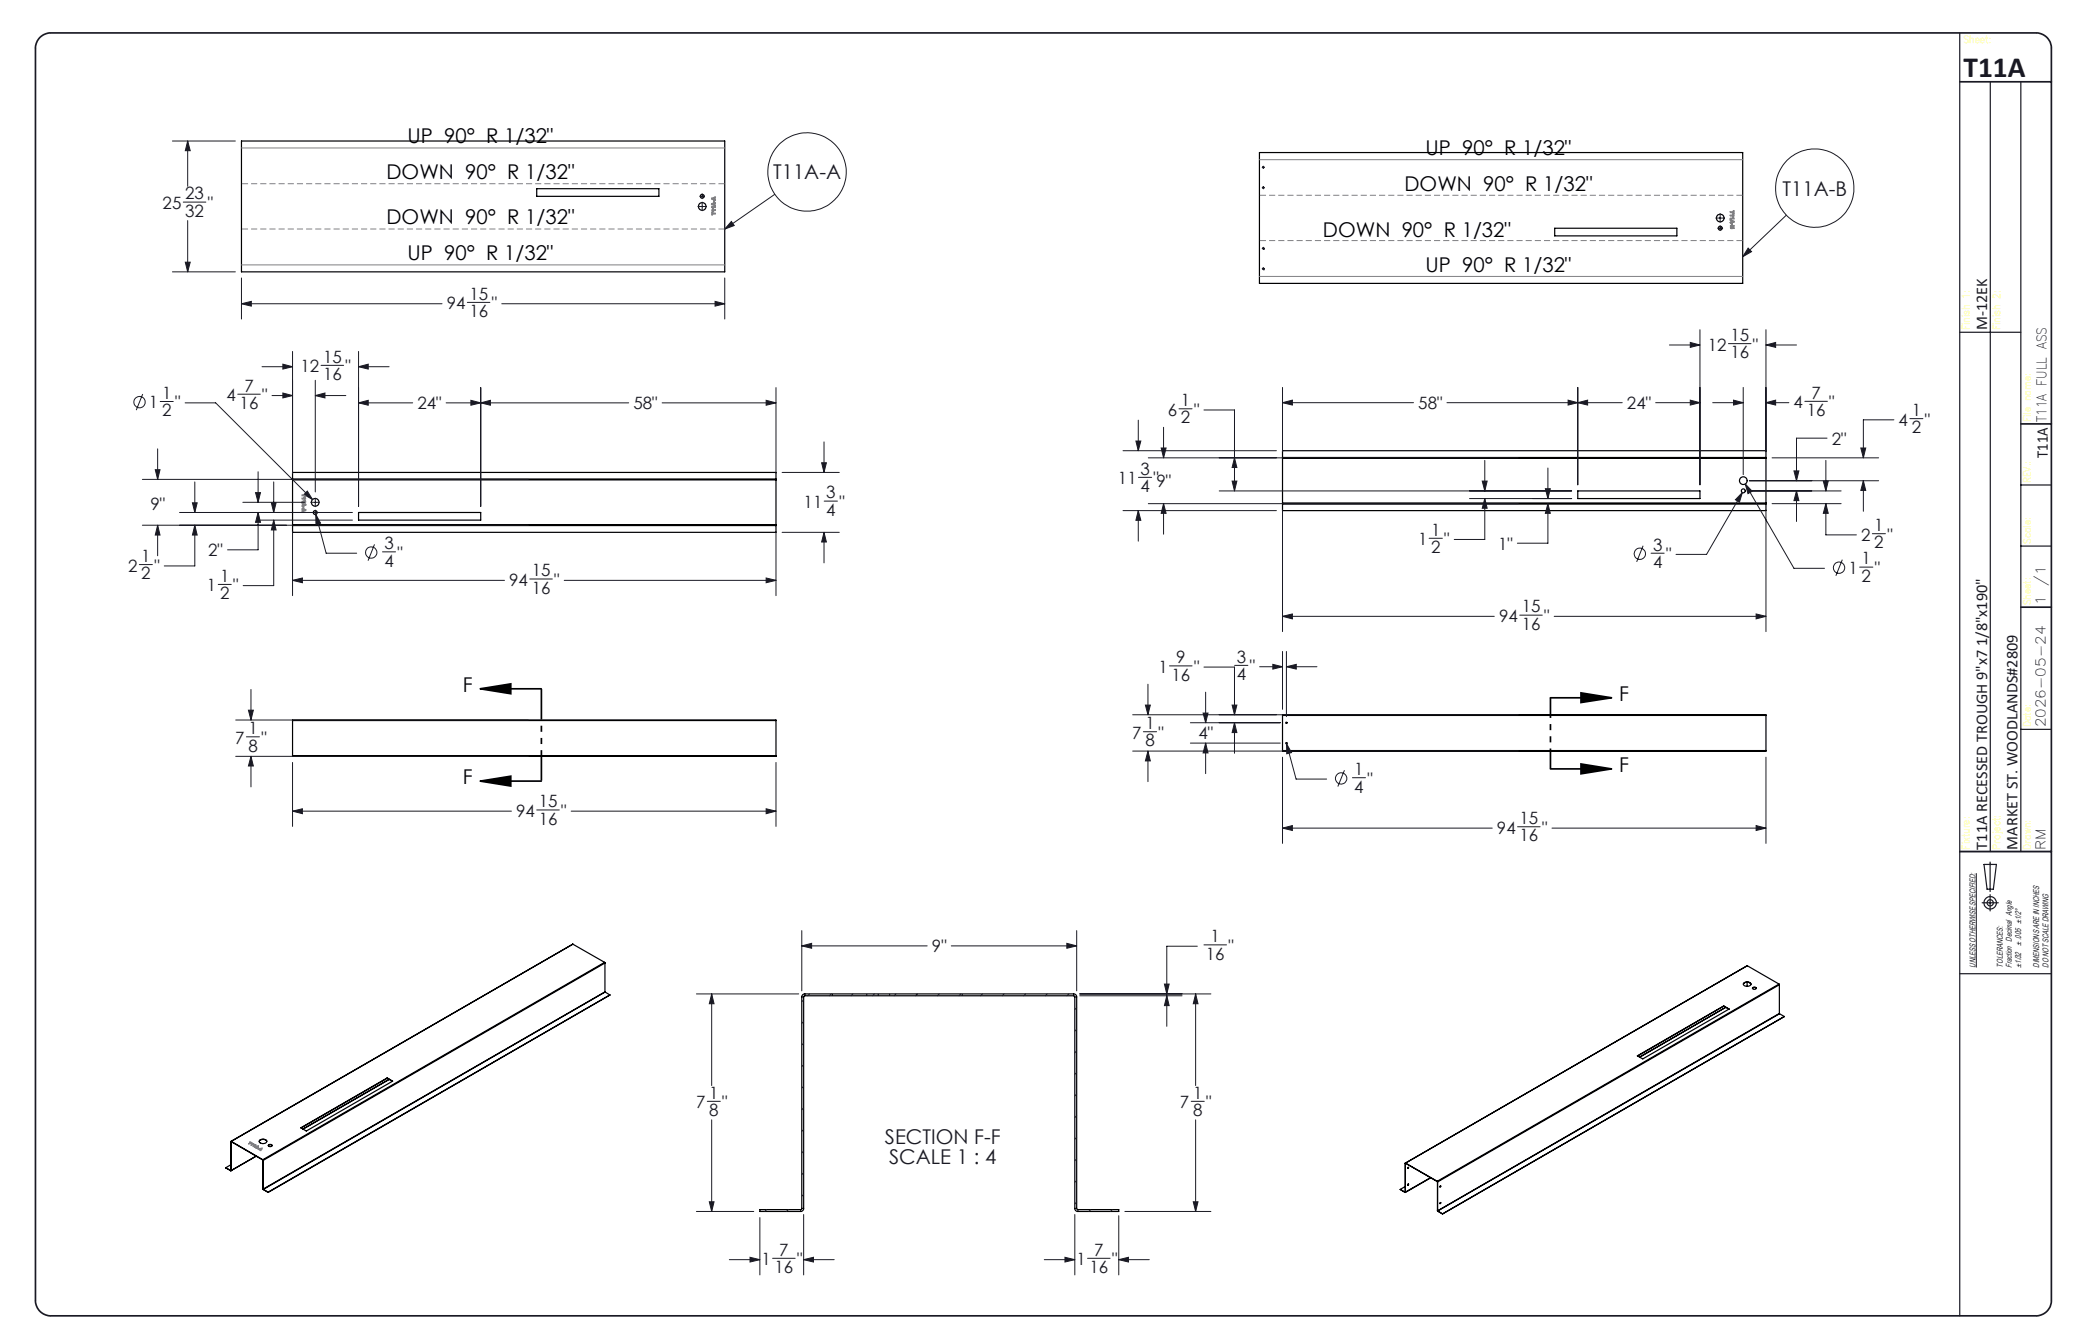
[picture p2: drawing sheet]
<svg xmlns="http://www.w3.org/2000/svg" width="432mm" height="279mm" viewBox="0 0 432 279" stroke-linecap="round" stroke-linejoin="round" font-family="sans-serif">
<g fill="none" stroke="#191924" stroke-width=".21">
<path d="M35.8 29.3h13.1M39 29.3l.5 2h-1zM39 29.3v9.4M262.4 34.8h.1M262.4 39h.1M262.5 34.8h.2M262.5 39h.2M262.6 34.5v.1M262.6 34.7v.2M262.6 35h.1M262.6 38.8h.1M262.6 38.9v.2"/>
<path d="M262.6 39.2v.1M262.9 34.8h.1M262.9 39h.1M35.8 56.5h13.1M38.1 42h4.7M38.5 54.5h1l-.5 2zM39 45.9v10.6M50.2 57.8v8.5M145.1 42.9h.7M145.5 40.8h.3M145.9 40.8h.2M145.9 42.9h.2"/>
<path d="M146 40.3v.3M146 40.7v.2M146 41v.3M146 42v.7M146 42.8v.2M146 43.1v.7M146.2 40.8h.3M146.2 42.9h.7M150.7 57.8v8.5M152 46l.6 .9-1.9 .7zM161.1 40.4l-10.4 7.2M262.4 55.9h.1"/>
<path d="M262.4 51.6h.1M262.5 55.9h.2M262.5 51.6h.2M262.6 56.1h.1M262.6 51.9h.1M262.6 51.4h.1M262.6 51.5v.3M262.6 55.6v.1M262.6 55.8v.2M262.9 55.9h.1M262.9 51.6h.1M356.7 45.3h.7"/>
<path d="M357.1 47.4h.3M357.5 47.4h.2M357.5 45.3h.2M357.6 44.4v.7M357.6 45.2v.2M357.6 45.5v.7M357.6 46.9v.3M357.6 47.3v.3M357.6 47.7v.2M357.8 47.4h.3M357.8 45.3h.7M363.4 51.6l.7 .7-1.8 1.1z"/>
<path d="M371.4 44.7l-9.1 8.7M50.2 63.1l2-.4v.9zM50.2 63.1h41.7M54.5 76.2h6.3M58.8 75.7l2 .5-2 .5zM60.8 73.1v25.4M65.5 79.1v23.2M66.7 76h4.7M74.5 76.2l2.1-.5v1zM74.5 73.1v32.2M74.5 76.2h6.4M97.2 62.9h4.6"/>
<path d="M104.3 63.1h46.4M148.7 62.7l2 .4-2 .5zM347.1 71.7h6.3M351.4 71.2l2 .5-2 .5zM353.4 68.5v32.3M359.3 71.4h4.7M367.1 71.7l2-.5v1zM367.1 68.5v25.4M367.1 71.7h6.4M29.6 99.7h80.2M29.7 81.9l-1.4 3.4M32.3 97.6h1l-.5 2.1z"/>
<path d="M32.8 93.3v6.4M33.3 83.5h2.7M38.5 83.7h6.3l20.2 20.2M49.4 82h4.7M53.7 98.1v6.3M56.6 82.2h4.2M58.8 81.7l2 .5-2 .5zM65.5 82.2l2.1-.5v1zM65.5 82.2h6.4M74.5 83.7l2.1-.5v1zM74.5 83.7h11.3M92.7 83.7h38"/>
<path d="M97.9 83.2l2 .5-2 .5zM99.9 83.7l2.1-.5v1zM99.9 80.6v24.7M137.7 83.7h23.6M159.3 83.2l2 .5-2 .5zM161.3 80.6v17.8M162.6 98.2h11.9M170.8 96.2h1l-.5 2zM171.3 91.9v6.3M233.5 93.7h31.9M236.1 91.7h1.1l-.6 2zM236.6 87.3v6.4"/>
<path d="M236.7 99.2h2.7M238.7 95.2h76.9M241.4 93.1h1l-.5 2.1zM241.9 88.8v6.4M245.1 85h2.7M250.3 85.2h6.3v16.9M256.6 95.2l.5 2h-.9zM266.6 83.7l2.1-.5v1zM266.6 83.7h27.3M266.6 80.5v13.4M300.8 83.7h36.5M308.7 95.7v6.4"/>
<path d="M321.8 97.3v6.3M326 83.2l2 .5-2 .5zM328 83.7l2.1-.5v1zM328 80.5v20.3M344.2 83.7h9.2M351.4 83.2l2 .5-2 .5zM356.1 83.7h6.3M360.4 83.2l2 .5-2 .5zM362.4 80.5v18.2M363.7 99.9h26.9M367.1 83.7l2-.5v1zM367.1 83.7h4.8"/>
<path d="M368.4 95.2h22.2M373 97.9h1l-.5 2zM375.2 83.4h4.7M379.6 95.7v6.4M379.8 91.1h-6.3v8.8M386.9 93.1h1l-.5 2.1zM387.4 99.9l.5 2.1h-1zM387.4 99.9v6.4M393.7 87.3h-6.3v7.9M397.1 87h2.7M29 117.4h2.7M29.6 109.2h80.2"/>
<path d="M32.8 109.2l.5 2h-1zM32.8 109.2v6.3M37.3 106.5h36M40 104.5h1l-.5 2zM40.5 109.2l.5 2h-1zM40.5 109.2v8.5h-6.4M40.5 100.2v6.3M50.5 104.4h12.9M53.1 102.4h1.1l-.5 2zM53.7 106.5l.5 2.1h-1.1zM53.7 106.5v7.8h-6.4M53.7 108.1h19.6"/>
<path d="M56.4 104.5h1l-.5 2zM56.9 108.1l.5 2.1h-1zM56.9 108.1v13.6h-6.3M56.9 100.2v6.3M60.8 110.5v13.3M63.2 102.8l.7-.7 1.1 1.8zM64.6 104.4h.7M65.4 104.4h.3M65.5 103.5v.7M65.5 104.3v.2M65.5 104.6v.7M65.5 106v.3"/>
<path d="M65.5 106.4v.2M65.5 106.8v.3M65.7 106.9l.9 1.9-.9 .2zM65.7 106.9l2.1 8.1h6.4M65.8 104.4h.6M77.9 113.2l-1.4 3.4M79.5 114.7h2.7M161.3 110.5v13.3M162.6 110.7h11.9M171.3 110.7l.5 2h-1zM171.3 110.7v6.3M171.3 104.2h2.8"/>
<path d="M233.5 106.2h31.9M236.6 106.2l.6 2h-1.1zM236.6 106.2v6.3M238.7 104.7h76.9M241.9 104.7l.5 2h-1zM241.9 104.7v6.4M253.5 102.1h73.2M256.2 100h.9l-.5 2.1zM266.6 106v25.3M297.1 111.9h2.8M305.5 103.6h21.2M308.2 100h1l-.5 2.1z"/>
<path d="M308.7 103.6l.5 2.1h-1zM308.7 103.6v8.5h-6.4M321.3 101.6h1l-.5 2zM321.8 104.7l.5 2h-1zM321.8 104.7v8.2h-6.3M341.6 113.5l-1.3 3.3M343.3 115h2.7M362.2 102.4l-.6 2-.8-.5zM362.2 102.4l-7.4 12.9h-6.4M362.8 100.6l1.5 1.5-.9 .5zM362.8 100.6l10.2 17.5h6.3M363.7 102.1h19.1"/>
<path d="M367.1 106v25.3M368.4 104.7h14.4M373.5 102.1l.5 2h-1zM373.5 102.1v6.3M379.1 100h1l-.5 2.1zM379.6 104.7l.5 2h-1zM379.6 104.7v6.5h6.3M383 116.3l-1.3 3.4M386.6 117.9h2.8M389.3 110.9h2.7M45.4 121.5h2.7M60.8 120.7l2.1-.5v.9z"/>
<path d="M60.8 120.7h44.1M110.1 120.4h4.7M117.3 120.7h44M159.3 120.2l2 .5-2 .4zM243.1 138.4h4.7M250.3 138.7h6.3v9.9M256.7 138.3h2.7M261.9 138.6h4.7M264.6 138.1l2 .5-2 .5zM266.6 128.1l2.1-.5v1.1zM266.6 135.4v12.1M266.6 128.1h44.1"/>
<path d="M267.4 138.6l2.1-.5v1zM267.4 135.4v13.6M267.4 138.6h6.4M315.9 127.9h4.7M323.1 128.1h44M365.1 127.6l2 .5-2 .6zM49 149.7h60.8M49 157.2h60.8M51.2 153.2h2.7M51.6 147.6h1.1l-.5 2.1zM52.2 157.2l.5 2h-1.1zM52.2 143.3v6.4"/>
<path d="M52.2 157.2v6.4M60.8 158.5v13.3M161.3 158.5v13.3M235.5 148.6h80.1M235.5 156.1h80.1M237.7 152.1h2.8M238.1 146.6h1l-.4 2zM238.7 156.1l.4 2.1h-1zM238.7 142.2v6.4M238.7 156.1v6.4M247.5 150.2h18.7M247.5 154.5h18.7"/>
<path d="M250.1 148.2h1l-.5 2zM250.6 154.5l.5 2h-1zM250.6 143.9v6.3M250.6 154.5v6.3M256.2 146.6h.9l-.5 2zM256.6 150.2l.5 2.1h-.9zM256.6 150.2v6.4M266.6 157.4v17.9M267.5 154.6l1 1.9-1 .2zM267.5 154.6l2 7.4h6.3M367.1 157.4v17.9M60.8 168.6l2.1-.5v1.1z"/>
<path d="M60.8 168.6h45.5M111.6 168.4h4.7M118.7 168.6h42.6M159.3 168.1l2 .5-2 .6zM266.6 172.2l2.1-.6v1zM266.6 172.2h43.6M279.5 160.1l-1.4 3.4M281.2 161.7h2.7M315.5 171.9h4.7M322.7 172.2h44.4M365.1 171.6l2 .6-2 .4zM166.7 196.6l2-.5v1z"/>
<path d="M166.7 193.5v12.5M166.7 196.6h26.1M197.8 196.6h26M221.8 196.1l2 .5-2 .5zM223.8 193.5v12.5M248.9 196.7h-6.3v9.9M250.3 196.4h4.7M410.9 181.5v19.6M144.8 206.6h21.3M148 206.6l.4 2.1h-.9zM148 206.6v19.1M167.1 207.9l-.4 .3"/>
<path d="M167.1 212.3l-.4 .5M167.1 216.9l-.4 .3M168.3 206.6l-.4 .4M172.8 206.6l-.4 .4M177.3 206.6l-.4 .4M181.8 206.6l-.4 .4M186.3 206.6l-.4 .4M190.8 206.6l-.4 .4M195.3 206.6l-.4 .4M199.7 206.6l-.3 .4M204.3 206.6l-.5 .4M208.7 206.6l-.3 .4"/>
<path d="M213.2 206.6l-.4 .4M217.7 206.6l-.4 .4M222.2 206.6l-.4 .4M223.8 209.5l-.4 .4M223.8 214l-.4 .3M223.8 218.4l-.4 .5M224.5 206.6h27.2M224.5 207h21.2M242.1 204.6h1l-.5 2zM242.6 207l.5 2.1h-1zM242.6 207v6.4M248.6 206.6l.5 2.1h-1z"/>
<path d="M248.6 206.6v19.1M147 229h2.8M148 232.8v19M167.1 221.3l-.4 .4M167.1 225.8l-.4 .4M167.1 230.3l-.4 .4M167.1 234.8l-.4 .4M167.1 239.3l-.4 .4M223.8 223l-.4 .3M223.8 227.4l-.4 .4M223.8 231.9l-.4 .4M223.8 236.4l-.4 .4"/>
<path d="M247.6 229h2.8M248.6 232.8v19M144.8 251.8h11.9M147.5 249.8h.9l-.4 2zM158 253.1v11.9M159.4 251.5l-.4 .3M163.9 251.5l-.4 .3M167.1 243.8l-.4 .4M167.1 248.3l-.4 .4M167.1 252.5v12.5M223.4 252.5v12.5M223.8 240.9l-.4 .4"/>
<path d="M223.8 245.4l-.4 .4M223.8 249.9l-.4 .4M226.8 251.5l-.5 .3M231.2 251.5l-.3 .3M232.6 252.7v12.3M233.9 251.8h17.8M248.1 249.8h1l-.5 2zM151.6 261.9h6.4M155.9 261.4l2.1 .5-2.1 .5zM160.6 261.6h4.7M167.1 261.9l2-.5v1zM167.1 261.9h6.3"/>
<path d="M217.1 261.9h6.3M221.4 261.4l2 .5-2 .5zM226.1 261.6h4.7M232.6 261.9l2-.5v1zM232.6 261.9h6.3"/>
<circle cx="167.8" cy="35.8" r="8.1"/>
<circle cx="377.3" cy="39.1" r="8.1"/>
<circle cx="29" cy="83.6" r="1.18"/>
<circle cx="77.2" cy="114.9" r="1.18"/>
<circle cx="340.9" cy="115.1" r="1.18"/>
<circle cx="382.3" cy="118" r="1.18"/>
<circle cx="278.8" cy="161.8" r="1.18"/>
</g>
<g fill="none" stroke="#191924" stroke-width=".25">
<path d="M407.4 6.8v266.7M413.8 17v160M420.1 17v160M407.4 69.1h12.7M420.1 113.5h6.4M420.1 100.8h6.4M420.1 151.6h6.4M407.4 177h19.1M412.5 179.7h2.5l-.6 5.2h-1.3zM413.7 179.2v6.1M412.1 187.7h3.3M413.7 186v3.4"/>
<path d="M407.4 202.4h19.1"/>
<circle cx="413.7" cy="187.7" r=".66"/>
<circle cx="413.8" cy="187.7" r="1.29"/>
</g>
<path d="M8.2 7.9a3.3 3.3 0 0 1 2.3-1.1h412.8a3.2 3.2 0 0 1 3.2 3.2v260.4a3.2 3.2 0 0 1-3.2 3.1h-412.8a3.2 3.2 0 0 1-3.1-3.1v-260.4a3.2 3.2 0 0 1 .8-2.1zM407.4 17h19.1M420.1 88.1h6.4M420.1 126.2h6.4M407.4 177h19.1" fill="none" stroke="#191924" stroke-width=".35"/>
<g fill="none" stroke="#000" stroke-width=".25">
<path d="M50.2 29.3h100.5v27.2h-100.5zM111.6 39.2h25.4v1.6h-25.4zM261.8 31.7h100.5v27.2h-100.5zM323.2 47.4h25.4v1.6h-25.4zM60.8 99.7v.1M60.8 99.6v.1M60.8 99.6v-1.4h100.5v1.4M60.8 99.8v9.3M60.8 99.8h100.5M60.8 99.6h100.5M161.3 99.7v.1M161.3 99.6v.1"/>
<path d="M161.3 99.8v9.3M266.6 95.2v.1M266.6 95.1v.1M266.6 95.1v-1.4h100.5v1.4M266.6 95.3v9.3M266.6 95.2h100.5M266.6 95.3h100.5M266.6 95.1h100.5M367.1 95.2v.1M367.1 95.1v.1M367.1 95.3v9.3M60.8 109.1v.1"/>
<path d="M60.8 109.2v.1M60.8 109.3v1.4h100.5v-1.4M60.8 109.1h100.5M60.8 109.2h100.5M60.8 109.3h100.5M74.5 106.5h25.4v1.6h-25.4zM161.3 109.1v.1M161.3 109.2v.1M266.6 104.6v.1M266.6 104.7v1.5h100.5v-1.5M266.6 104.6h100.5M266.6 104.7h100.5"/>
<path d="M328 102.1h25.4v1.5h-25.4zM367.1 104.6v.1M367.1 104.7h.1M60.8 157.1l100.5 .1zM60.8 149.8v-.1h100.5v.1M60.8 149.8v7.4h100.5v-7.4M60.8 149.8h100.5M266.6 156l100.5 .1zM266.6 148.7v-.1h100.5v.1M266.6 148.7v7.4h100.5v-7.4M266.6 148.7h100.5M119.1 196.3h.1"/>
<path d="M119.1 196.3l-71.1 41M119.1 196.3l-71 41M119.1 196.3l6.6 3.8M125.7 200.1l.1 .1M125.7 200.1l-71.1 41M125.8 206.2h.1M125.8 200.2l-71.1 41M125.8 200.2v6M125.8 206.2l-71.1 41M125.8 206.2l-71 41.1M125.8 206.2l1 .6M126.8 206.8l-71.1 41"/>
<path d="M126.8 206.8v.1M126.8 206.9l-71.1 41M166.9 206.8l.3-.2h56a.6 .6 0 0 1 .6 .7v44l.2 .2h8.6v.3h-8.5a.6 .6 0 0 1-.7-.6v-44l-.2-.2h-56l-.1 .2v44a.6 .6 0 0 1-.7 .6h-8.4v-.3h8.5l.2-.2v-44.1zM340.4 219.5l18-10.4 1.1 .7-18 10.3zM340.9 219.7l17.9-10.3-17.9 10.4M358.4 209.1v.1M358.4 209.2l1 .6M362.4 204.6a.96 .96 0 0 1 1.6 0M362.5 204.4a.84 .84 0 0 1 .9-.3 .84 .84 0 0 1 .6 .6 .91 .91 0 0 1-1.6-.2zM363.2 204.2v.8M363.3 200.8l-71.1 41M363.3 200.8l6.6 3.8"/>
<path d="M364.3 205.5a.46 .46 0 0 1 .8 0M364.4 205.3a.35 .35 0 0 1 .4-.1 .35 .35 0 0 1 .2 .4l-.4 .1-.3-.2zM369.9 204.6v.1M369.9 204.6l-71.1 41M369.9 210.7h.1M369.9 204.7l-71 41M369.9 210.7l-71 41M369.9 204.7v6M370 210.7l-71.1 41M370 210.7l.9 .6M370.9 211.3l-71 41M370.9 211.3h.1"/>
<path d="M370.9 211.3l-71 41.1M48 237.3h.1M48 237.3v6.1M48.1 237.3h-.1M48.1 237.3l-.1 6M48.1 237.3l6.5 3.9M48.1 237.3h.1M48.1 237.3l6.5 3.8M53.9 237.3a.89 .89 0 0 1 1.6 0M54 237a.9 .9 0 0 1 1.5 .3 .89 .89 0 0 1-1.6-.1zM55.8 238.2l.4-.3 .4 .3M55.9 238a.32 .32 0 0 1 .4-.1 .32 .32 0 0 1 .1 .4h-.5l-.1-.1z"/>
<path d="M62.5 234.5l18-10.4 1.1 .7-17.9 10.3zM80.5 224.1v.1M80.5 224.2l-17.9 10.3M80.5 224.2l1.1 .6M80.9 224.4l-17.9 10.3 17.9-10.3M47 242.7l1 .6M47 242.7l1 .7M48 242.1l-1 .6M48 243.3v.1M53.2 240.3l-5.2 3M53.3 240.3l-5.3 3.1M54.6 241.2h.1"/>
<path d="M54.6 241.1l.1 .1M54.6 241.1v.1M54.7 247.2l.1 .1M54.7 241.2h.1M54.7 241.2v6M54.7 247.2h.1M54.8 247.3h.1M54.8 247.3l.9 .5M54.8 247.3l.9 .6M55.7 247.8v.1M291.1 247.3l1 .6M291.1 247.3l1 .5"/>
<path d="M292.1 247.8h.1M292.1 247.8v.1M292.1 241.8l.1 .1M292.1 241.8v6M292.1 246.7l-1 .6M292.2 247.8l-.1 .1M292.2 241.8h-.1M292.2 241.8v.1M292.2 241.8l6.6 3.8M292.2 241.8h.1M292.7 242.9h.1M292.7 246.3h.1"/>
<path d="M292.8 242.7l-.1 .2M292.8 246.1l-.1 .2M297.4 244.8l-5.2 3M297.4 244.9l-5.2 3M298.8 245.6l.1 .1M298.8 245.6v.1M298.8 245.6h.1M298.8 245.7h.1M298.8 245.7l.1 6M298.9 251.7h.1M298.9 251.7v.1M298.9 251.7l1 .6"/>
<path d="M298.9 251.8l1 .6M299.4 250h.1l-.1 .2zM299.4 246.6h.1l-.1 .2zM299.5 246.5l-.2 .2M299.5 250l-.2 .2M299.9 252.3v.1"/>
<circle cx="262.6" cy="39" r=".13"/>
<circle cx="262.6" cy="34.8" r=".13"/>
<circle cx="146" cy="40.8" r=".39"/>
<circle cx="146" cy="42.9" r=".79"/>
<circle cx="262.6" cy="51.6" r=".14"/>
<circle cx="262.6" cy="55.9" r=".14"/>
<circle cx="357.6" cy="45.3" r=".8"/>
<circle cx="357.6" cy="47.4" r=".41"/>
<circle cx="362.4" cy="99.9" r=".79"/>
<circle cx="65.5" cy="106.6" r=".41"/>
<circle cx="65.5" cy="104.4" r=".79"/>
<circle cx="362.4" cy="102" r=".41"/>
<circle cx="267.4" cy="154.5" r=".14"/>
<circle cx="267.4" cy="150.3" r=".14"/>
<circle cx="292.8" cy="246.2" r=".12"/>
<circle cx="292.8" cy="242.8" r=".12"/>
</g>
<g fill="none" stroke="#000" stroke-width=".21" stroke-dasharray="1.3 .6" stroke-linecap="butt">
<path d="M166.7 207.3h.4M167.4 207v-.4M173.1 207v-.4M180.2 206.6v.4M182.6 207v-.4M185 207v-.4M190.5 206.6v.4M200 207v-.4M223.2 206.6v.4M223.5 207.3h.4M166.5 251.5v.3M166.7 251.2h.4"/>
<path d="M223.9 251.2h-.4M224.1 251.5v.3"/>
</g>
<path d="M99.8 143.2l6.4-1v2zM99.8 143.2h12.7M322.3 159.8h12.7M322.3 145.1h12.7M328.7 158.8l6.3 1-6.3 1.1zM328.7 144l6.3 1.1-6.3 .9zM99.8 162.4l6.4-1v2zM99.8 162.4h12.7" fill="none" stroke="#000" stroke-width=".35"/>
<g fill="none" stroke="#808080" stroke-width=".25">
<path d="M148 42.4l.7-.3-.1 .5 .1 .1-.6-.1zM148 44.1l.1 .2h.6v.1l-.6 .1-.1 .2zM148 41.2l.7-.2-.1 .5 .1 .1-.6-.1zM148 43.6h.7v.1l-.5 .1 .1 .1-.1 .1zM148 43h.7v.1h-.5l.1 .2-.1 .1zM148.1 42.4l.3-.1v.2zM148.1 41.3l.3-.1v.2zM148.4 41.7h.1v.3zM359.7 44.1l.7-.1v-.2l.1 .6h-.1v-.2zM359.8 44.7h.5l-.1-.2h.1l.2 .4h-.7zM359.8 45.4h.5v-.3l.2 .4h-.7zM359.8 45.7l.7 .3v.1l-.7 .3 .1-.5z"/>
<path d="M359.8 46.9h.7v.5l-.7 .1zM359.9 47.1h.2l-.1 .2h-.1zM360 46.5h.1l-.1 .3zM360 46l.3 .1-.3 .1zM360.2 47.1h.2v.2h-.2zM62.8 102.9h.6l.1-.2v.6h-.1v-.3h-.6zM62.8 103.6h.5l-.1-.1 .1-.1 .2 .3-.7 .1zM62.8 104.2h.5l-.1-.1 .1-.1 .2 .4h-.7zM62.8 104.6l.7 .2v.2l-.7 .3 .2-.2zM62.8 105.7l.7 .2v.2l-.7 .3v-.1l.2-.1zM63 105.3l.1 .1v.3zM63.1 104.8l.3 .1-.3 .1z"/>
<path d="M63.1 105.9l.3 .1-.3 .2zM51.9 237.4l.5 .3-.2-.1-.5 .2 .4-.3zM52.4 237.7l.4 .1-.6 .3 .3-.3zM52.7 238l.5 .1-.6 .2 .4-.2zM52.9 238.4l.8-.1-.3 .4zM53.2 238.4l.3-.1-.1 .2zM53.6 238.6l.2 .2zM53.7 238.9l.8-.1-.3 .4zM54 238.9l.3-.1-.1 .2z"/>
</g>
<path d="M112.6 143.2v19.2" fill="none" stroke="#000" stroke-width=".35" stroke-dasharray="6.3 1.3 1.3 1.3 1.3 1.3" stroke-dashoffset="-.1" stroke-linecap="butt"/>
<path d="M322.3 159.8v-14.8" fill="none" stroke="#000" stroke-width=".35" stroke-dasharray="6.3 1.3 1.3 1.3 1.3 1.3" stroke-dashoffset="2.1" stroke-linecap="butt"/>
<path d="M50.2 38.2h100.5M150.7 47.6h-100.5M261.9 40.6h100.4M362.3 50h-100.4" fill="none" stroke="#808080" stroke-width=".21" stroke-dasharray="1.3 .6" stroke-dashoffset="-.1" stroke-linecap="butt"/>
<path d="M50.2 30.8h100.5M261.8 33.2h100.5M50.2 55.1h100.5M261.8 57.5h100.5" fill="none" stroke="#808080" stroke-width=".21"/>
<path d="M99.8 143.2l6.4-1v2zM99.8 162.4l6.4-1v2zM328.7 158.8l6.3 1-6.3 1.1zM328.7 144l6.3 1.1-6.3 .9z" fill="#000"/>
<g fill="#191924">
<path d="M51.6 147.6h1.1l-.5 2.1zM52.2 157.2l.5 2h-1.1zM159.3 168.1l2 .5-2 .6zM60.8 168.6l2.1-.5v1.1zM32.3 97.6h1l-.5 2.1zM32.8 109.2l.5 2h-1zM159.3 120.2l2 .5-2 .4zM60.8 120.7l2.1-.5v.9zM56.4 104.5h1l-.5 2zM56.9 108.1l.5 2.1h-1zM74.5 76.2l2.1-.5v1zM58.8 75.7l2 .5-2 .5zM40 104.5h1l-.5 2zM40.5 109.2l.5 2h-1zM53.1 102.4h1.1l-.5 2zM53.7 106.5l.5 2.1h-1.1zM58.8 81.7l2 .5-2 .5zM65.5 82.2l2.1-.5v1zM65.7 106.9v2.1l.9-.2zM63.2 102.8l1.8 1.1-1.1-1.8zM171.3 110.7l.5 2h-1zM170.8 96.2h1l-.5 2zM97.9 83.2l2 .5-2 .5zM74.5 83.7l2.1-.5v1zM99.9 83.7l2.1-.5v1zM159.3 83.2l2 .5-2 .5zM241.4 93.1h1l-.5 2.1zM241.9 104.7l.5 2h-1zM365.1 127.6l2 .5-2 .6zM266.6 128.1l2.1-.5v1.1zM236.6 106.2l.6 2h-1.1zM236.1 91.7h1.1l-.6 2zM266.6 83.7l2.1-.5v1zM326 83.2l2 .5-2 .5zM328 83.7l2.1-.5v1zM351.4 83.2l2 .5-2 .5zM351.4 71.2l2 .5-2 .5zM367.1 71.7l2-.5v1zM308.7 103.6l.5 2.1h-1zM308.2 100h1l-.5 2.1zM256.2 100h.9l-.5 2.1zM256.6 95.2l.5 2h-.9zM321.3 101.6h1l-.5 2zM321.8 104.7l.5 2h-1zM362.8 100.6l.6 2 .9-.5zM362.2 102.4l-1.4 1.5 .8 .5zM360.4 83.2l2 .5-2 .5zM367.1 83.7l2-.5v1zM387.4 99.9l.5 2.1h-1zM386.9 93.1h1l-.5 2.1zM373.5 102.1l.5 2h-1zM373 97.9h1l-.5 2zM379.1 100h1l-.5 2.1zM379.6 104.7l.5 2h-1zM148.7 62.7l2 .4-2 .5zM50.2 63.1l2-.4v.9zM38.5 54.5h1l-.5 2zM39 29.3l.5 2h-1z"/>
<path d="M152 46l.6 .9-1.9 .7zM363.4 51.6l.7 .7-1.8 1.1z"/>
<path d="M238.1 146.6h1l-.4 2zM238.7 156.1l.4 2.1h-1zM250.1 148.2h1l-.5 2zM250.6 154.5l.5 2h-1zM267.4 138.6l2.1-.5v1zM264.6 138.1l2 .5-2 .5zM256.6 150.2l.5 2.1h-.9zM256.2 146.6h.9l-.5 2zM267.5 154.6v2.1l1-.2zM266.6 172.2l2.1-.6v1zM365.1 171.6l2 .6-2 .4zM155.9 261.4l2.1 .5-2.1 .5zM167.1 261.9l2-.5v1zM147.5 249.8h.9l-.4 2zM148 206.6l.4 2.1h-.9zM166.7 196.6l2-.5v1zM221.8 196.1l2 .5-2 .5zM221.4 261.4l2 .5-2 .5zM232.6 261.9l2-.5v1zM248.1 249.8h1l-.5 2zM248.6 206.6l.5 2.1h-1zM242.1 204.6h1l-.5 2zM242.6 207l.5 2.1h-1z"/>
</g>
<text font-size="6.1" fill="#191924" x="408.2" y="16.1">T11A</text>
<g font-size="4.2">
<text x="84.7" y="29.8">UP 90° R 1/32&quot;</text>
<text x="296.4" y="32.2">UP 90° R 1/32&quot;</text>
<text x="80.4" y="37.2">DOWN 90° R 1/32&quot;</text>
<text x="292" y="39.7">DOWN 90° R 1/32&quot;</text>
<text x="80.4" y="46.7">DOWN 90° R 1/32&quot;</text>
<text x="275" y="49.2">DOWN 90° R 1/32&quot;</text>
<text x="84.7" y="54.1">UP 90° R 1/32&quot;</text>
<text x="296.4" y="56.5">UP 90° R 1/32&quot;</text>
<text x="96.2" y="143.9">F</text>
<text x="336.6" y="145.7">F</text>
<text x="336.6" y="160.5">F</text>
<text x="96.2" y="163">F</text>
</g>
<g font-size="4.2" fill="#191924">
<text x="160.7" y="37.3">T11A-A</text>
<text x="370.6" y="40.7">T11A-B</text>
<text x="184" y="237.8">SECTION F-F</text>
<text x="184.9" y="242">SCALE 1 : 4</text>
</g>
<g font-size="3.5" fill="#191924">
<text x="38.5" y="41.5">23</text>
<text x="33.8" y="43.5">25</text>
<text x="38.5" y="45.1">32</text>
<text x="43.2" y="43.5">&quot;</text>
<text x="92.9" y="64.3">94</text>
<text x="97.6" y="62.3">15</text>
<text x="97.6" y="65.9">16</text>
<text x="102.3" y="64.3">&quot;</text>
<text x="359.7" y="70.9">15</text>
<text x="62.5" y="77.4">12</text>
<text x="67.2" y="75.4">15</text>
<text x="71.8" y="77.4">&quot;</text>
<text x="355.1" y="72.9">12</text>
<text x="359.7" y="74.5">16</text>
<text x="364.4" y="72.9">&quot;</text>
<text x="33.7" y="82.9">1</text>
<text x="47.1" y="83.4">4</text>
<text x="50.8" y="81.4">7</text>
<text x="54.5" y="83.4">&quot;</text>
<text x="67.2" y="79">16</text>
<text x="376.6" y="82.9">7</text>
<text x="31" y="84.9">1</text>
<text x="33.7" y="86.5">2</text>
<text x="36.4" y="84.9">&quot;</text>
<text x="49.8" y="85">16</text>
<text x="86.8" y="85.1">24&quot;</text>
<text x="131.7" y="85.1">58&quot;</text>
<text x="242.8" y="86.4">6</text>
<text x="245.5" y="84.4">1</text>
<text x="245.5" y="88">2</text>
<text x="248.2" y="86.4">&quot;</text>
<text x="294.9" y="85">58&quot;</text>
<text x="338.2" y="85">24&quot;</text>
<text x="372.9" y="84.9">4</text>
<text x="375.6" y="86.5">16</text>
<text x="380.3" y="84.9">&quot;</text>
<text x="394.7" y="88.5">4</text>
<text x="397.5" y="86.5">1</text>
<text x="400.2" y="88.5">&quot;</text>
<text x="380.8" y="92.4">2&quot;</text>
<text x="397.5" y="90.1">2</text>
<text x="232.4" y="100.7">11</text>
<text x="237.1" y="98.7">3</text>
<text x="239.8" y="100.7">&quot;9&quot;</text>
<text x="31.3" y="106">9&quot;</text>
<text x="167.1" y="105.6">11</text>
<text x="171.8" y="103.6">3</text>
<text x="171.8" y="107.2">4</text>
<text x="174.5" y="105.6">&quot;</text>
<text x="237.1" y="102.3">4</text>
<text x="294.8" y="113.3">1</text>
<text x="297.5" y="111.3">1</text>
<text x="300.3" y="113.3">&quot;</text>
<text x="386.9" y="112.4">2</text>
<text x="389.7" y="110.4">1</text>
<text x="389.7" y="114">2</text>
<text x="392.4" y="112.4">&quot;</text>
<text x="26.6" y="118.8">2</text>
<text x="29.4" y="116.8">1</text>
<text x="32.1" y="118.8">&quot;</text>
<text x="43.3" y="115.6">2&quot;</text>
<text x="79.9" y="114.2">3</text>
<text x="79.9" y="117.8">4</text>
<text x="82.6" y="116.2">&quot;</text>
<text x="110.5" y="119.8">15</text>
<text x="297.5" y="114.9">2</text>
<text x="311.4" y="114.3">1&quot;</text>
<text x="343.7" y="114.4">3</text>
<text x="343.7" y="118">4</text>
<text x="346.4" y="116.4">&quot;</text>
<text x="384.3" y="119.3">1</text>
<text x="387" y="117.3">1</text>
<text x="389.8" y="119.3">&quot;</text>
<text x="29.4" y="120.4">2</text>
<text x="43" y="122.9">1</text>
<text x="45.8" y="120.9">1</text>
<text x="45.8" y="124.5">2</text>
<text x="48.5" y="122.9">&quot;</text>
<text x="105.9" y="121.8">94</text>
<text x="110.5" y="123.4">16</text>
<text x="115.2" y="121.8">&quot;</text>
<text x="387" y="120.9">2</text>
<text x="311.7" y="129.3">94</text>
<text x="316.4" y="127.3">15</text>
<text x="316.4" y="130.9">16</text>
<text x="321" y="129.3">&quot;</text>
<text x="244.5" y="137.9">9</text>
<text x="257.1" y="137.8">3</text>
<text x="240.8" y="139.9">1</text>
<text x="243.6" y="141.5">16</text>
<text x="248.2" y="139.9">&quot;</text>
<text x="257.1" y="141.4">4</text>
<text x="259.8" y="139.8">&quot;</text>
<text x="48.9" y="154.6">7</text>
<text x="51.6" y="152.6">1</text>
<text x="54.4" y="154.6">&quot;</text>
<text x="235.4" y="153.6">7</text>
<text x="238.1" y="151.6">1</text>
<text x="238.1" y="155.2">8</text>
<text x="240.9" y="153.6">&quot;</text>
<text x="249.1" y="153.7">4&quot;</text>
<text x="51.6" y="156.2">8</text>
<text x="281.6" y="161.1">1</text>
<text x="112" y="167.8">15</text>
<text x="281.6" y="164.8">4</text>
<text x="284.3" y="163.1">&quot;</text>
<text x="107.3" y="169.8">94</text>
<text x="112" y="171.4">16</text>
<text x="116.7" y="169.8">&quot;</text>
<text x="311.2" y="173.3">94</text>
<text x="315.9" y="171.3">15</text>
<text x="320.6" y="173.3">&quot;</text>
<text x="315.9" y="174.9">16</text>
<text x="193.8" y="197.9">9&quot;</text>
<text x="251.7" y="195.9">1</text>
<text x="255.4" y="197.9">&quot;</text>
<text x="250.7" y="199.5">16</text>
<text x="144.7" y="230.4">7</text>
<text x="147.4" y="228.4">1</text>
<text x="147.4" y="232">8</text>
<text x="150.2" y="230.4">&quot;</text>
<text x="245.3" y="230.4">7</text>
<text x="248" y="228.4">1</text>
<text x="248" y="232">8</text>
<text x="250.8" y="230.4">&quot;</text>
<text x="158.3" y="263">1</text>
<text x="162" y="261">7</text>
<text x="165.7" y="263">&quot;</text>
<text x="223.8" y="263">1</text>
<text x="227.5" y="261">7</text>
<text x="231.2" y="263">&quot;</text>
<text x="161" y="264.6">16</text>
<text x="226.5" y="264.6">16</text>
</g>
<g font-size="3.4" fill="#191924">
<text x="413.1" y="68.7" transform="rotate(-90 413.1 68.7)">M-12EK</text>
<text x="425.7" y="95.2" transform="rotate(-90 425.7 95.2)">T11A</text>
<text x="413.1" y="176.6" transform="rotate(-90 413.1 176.6)">T11A RECESSED TROUGH 9&quot;x7 1/8&quot;x190&quot;</text>
<text x="419.4" y="176.6" transform="rotate(-90 419.4 176.6)">MARKET ST. WOODLANDS#2809</text>
</g>
<g font-size="2.8" fill="#191924">
<text x="425.5" y="87.7" transform="rotate(-90 425.5 87.7)">T11A FULL ASS</text>
<text x="425.2" y="125.8" transform="rotate(-90 425.2 125.8)">1</text>
<text x="425.2" y="121.7" transform="rotate(-90 425.2 121.7)">/1</text>
<text x="425.2" y="151.2" transform="rotate(-90 425.2 151.2)">2026-05-24</text>
<text x="425.2" y="176.6" transform="rotate(-90 425.2 176.6)">RM</text>
</g>
<g font-size="2.1" fill="#ff0">
<text x="408.2" y="8.9">Sheet:</text>
<text x="409.5" y="68.7" transform="rotate(-90 409.5 68.7)">Finish 1:</text>
<text x="415.8" y="68.7" transform="rotate(-90 415.8 68.7)">Finish 2:</text>
<text x="422.2" y="87.7" transform="rotate(-90 422.2 87.7)">File name:</text>
<text x="422.2" y="100.4" transform="rotate(-90 422.2 100.4)">REV.:</text>
<text x="422.2" y="113.1" transform="rotate(-90 422.2 113.1)">Scale:</text>
<text x="422.2" y="125.8" transform="rotate(-90 422.2 125.8)">Sheet:</text>
<text x="422.2" y="151.2" transform="rotate(-90 422.2 151.2)">Date:</text>
<text x="409.5" y="176.6" transform="rotate(-90 409.5 176.6)">Fixture:</text>
<text x="415.8" y="176.6" transform="rotate(-90 415.8 176.6)">Project:</text>
<text x="422.2" y="176.6" transform="rotate(-90 422.2 176.6)">Drawn:</text>
</g>
<g font-size="1.7" fill="#191924">
<text x="420.2" y="196.6" transform="rotate(-90 420.2 196.6)">± .005 ±1/2°</text>
<text x="410.7" y="201.1" transform="rotate(-90 410.7 201.1)">UNLESS OTHERWISE SPECIFIED:</text>
<text x="416.4" y="201.1" transform="rotate(-90 416.4 201.1)">TOLERANCES:</text>
<text x="418.3" y="201.1" transform="rotate(-90 418.3 201.1)">Fraction Decimal Angle</text>
<text x="420.2" y="201.1" transform="rotate(-90 420.2 201.1)">±1/32</text>
<text x="424" y="201.1" transform="rotate(-90 424 201.1)">DIMENSIONS ARE IN INCHES</text>
<text x="425.9" y="201.1" transform="rotate(-90 425.9 201.1)">DO NOT SCALE DRAWING</text>
</g>
</svg>
